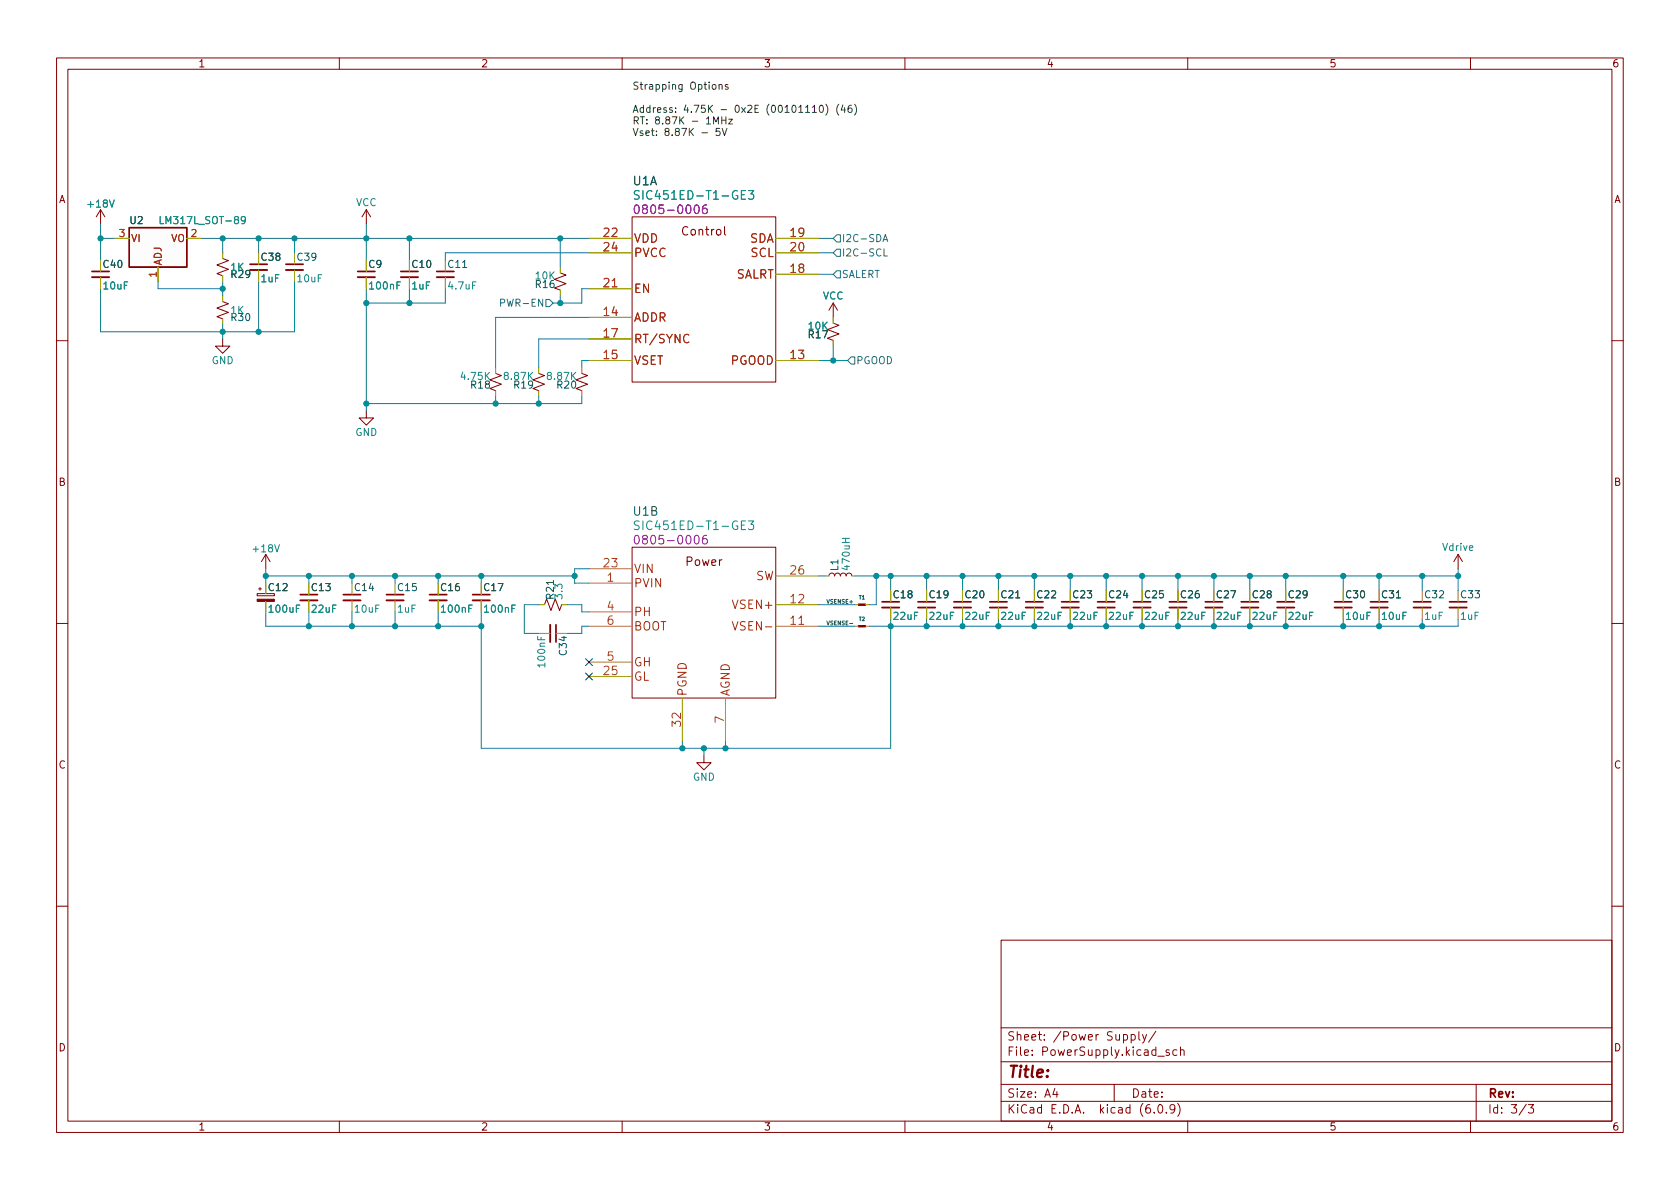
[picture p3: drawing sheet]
<svg xmlns="http://www.w3.org/2000/svg" width="297mm" height="210mm" viewBox="0 0 297 210" stroke-linecap="round" stroke-linejoin="round" font-family="sans-serif">
<g fill="none" stroke="#840000" stroke-width=".18">
<path d="M10 10.2h277v190.1h-277zM12 12.2h273v186.1h-273zM60 10.2v2M110 10.2v2M160 10.2v2M210 10.2v2M260 10.2v2M17.8 37.1l-.8 1.2M17.8 37.1v2.5M17.8 37.1l.7 1.2M64.8 37.1l-.8 1.2M64.8 37.1v2.5"/>
<path d="M64.8 37.1l.7 1.2M111.8 38.3h25.4v29.3h-25.4zM39.4 45.7l1 .4-2 .8 2 .7-2 .8 1 .4M39.4 59.9v1.3h1.2l-1.2 1.3-1.3-1.3h1.3M39.4 53.3l1 .4-2 .8 2 .7-2 .8 1 .4M99.1 48.3l1 .3-2.1 .8 2.1 .8-2.1 .7 1.1 .4M147.3 57.1l1 .4-2 .8 2 .7-2 .8 1 .4M147.3 53.6l-.7 1.3M147.3 53.6v2.5M147.3 53.6l.8 1.3M10 60.2h2M64.8 72.6v1.3h1.2l-1.2 1.3-1.3-1.3h1.3"/>
<path d="M87.6 66l1 .4-2 .8 2 .7-2 .8 1 .4M95.2 66l1.1 .4-2.1 .8 2.1 .7-2.1 .8 1 .4M102.9 66l1 .4-2 .8 2 .7-2 .8 1 .4M285 60.2h2M47 98l-.8 1.3M47 98v2.6M47 98l.8 1.3M111.8 96.8h25.4v26.6h-25.4zM257.8 98l-.8 1.3M257.8 98v2.6M257.8 98l.8 1.3M10 110.2h2"/>
<path d="M45.5 105h3v.4h-3zM45.7 104.1h.5M46 103.9v.5M96.3 106.9l.3-1 .8 2 .8-2 .7 2 .4-1M146.6 101.8l.1-.3 .4-.2 .3 .2 .2 .3 .1-.3 .3-.2 .4 .2 .2 .3 .2-.4h.4l.3 .1 .1 .3 .2-.3 .4-.2 .3 .2 .1 .3M285 110.2h2M124.5 133.6v1.3h1.2l-1.2 1.2-1.3-1.2h1.3M10 160.2h2M177 166.3h108v32h-108zM285 160.2h2M60 198.3v2M110 198.3v2"/>
<path d="M160 198.3v2M177 194.8h108M177 191.8h108M177 187.8h108M177 181.8h108M186.5 192.5l-.4 1h1M186.9 193v1M197 191.8v3M200 183l.4-.1 .3 .3v.4l-.1 .3h-.6M200 182.9v1.5M201.4 182.4v1.3l.2 .2M202 182.9l.4 1"/>
<path d="M202.7 182.9l-.5 1.4-.2 .1M204.1 196.7v.1M204.4 182.4l-1.3 1.9M204.7 186.8h1.2M204.9 195.4l.2-.1a.81 .81 0 0 1 .6 .7 .81 .81 0 0 1-.3 .8h-.2a.81 .81 0 0 1-.6-.6 .81 .81 0 0 1 .3-.8zM206.2 196.7v.1M206.7 185.7l-.3-.1-.3 .2 .1 .3 .5 .1v.4h-.6M207.7 196l-.3 .3h-.3l-.2-.3 .1-.6 .4-.1 .2 .2a.99 .99 0 0 1-.3 1.3h-.3M208.1 185.7l-.5-.1-.2 .3v.4l.1 .3h.6M208.2 195.1a1.72 1.72 0 0 1 0 2.3M208.7 185.8l.2-.2 .4 .1 .1 .9M208.7 185.1v1.5"/>
<path d="M210 198.3v2M260 198.3v2M261 191.8v6.5M269.9 195.3l-1.3 1.9M270.2 195.3h1l-.6 .6 .5 .1v.7l-.2 .1h-.5l-.2-.1"/>
</g>
<g fill="none" stroke="#840000" stroke-width=".33">
<path d="M16.3 49h3M44.2 47.7h3M50.5 47.7h3.1M63.2 49h3.1M70.9 49h3M77.2 49h3.1M53.1 106.2h3M60.7 106.2h3.1M68.3 106.2h3.1M75.9 106.2h3.1M83.6 106.2h3M97.3 110.5v3"/>
<path d="M156 107.4h3M162.3 107.4h3.1M168.7 107.4h3M175 107.4h3.1M181.4 107.4h3M187.7 107.4h3.1M194.1 107.4h3M200.4 107.4h3.1M206.8 107.4h3M213.1 107.4h3.1M219.5 107.4h3M225.8 107.4h3.1"/>
<path d="M236 107.4h3M242.3 107.4h3.1M249.9 107.4h3.1M256.3 107.4h3"/>
</g>
<g fill="none" stroke="#840000" stroke-width=".3">
<path d="M16.3 48h3M44.2 46.7h3M50.5 46.7h3.1M63.2 48h3.1M70.9 48h3M77.2 48h3.1M53.1 105.2h3M60.7 105.2h3.1M68.3 105.2h3.1M75.9 105.2h3.1M83.6 105.2h3M98.3 110.5v3"/>
<path d="M156 106.4h3M162.3 106.4h3.1M168.7 106.4h3M175 106.4h3.1M181.4 106.4h3M187.7 106.4h3.1M194.1 106.4h3M200.4 106.4h3.1M206.8 106.4h3M213.1 106.4h3.1M219.5 106.4h3M225.8 106.4h3.1"/>
<path d="M236 106.4h3M242.3 106.4h3.1M249.9 106.4h3.1M256.3 106.4h3"/>
</g>
<g fill="none" stroke="#a0a006" stroke-width=".18">
<path d="M17.8 46v2M17.8 49v2M20.3 42.2h2.6M27.9 47.2v2.6M33 42.2h2.6M39.4 44.7v1M39.4 48.8v1M39.4 52.3v1M39.4 56.4v1M45.7 44.7v2M45.7 47.7v2.1M52.1 44.7v2"/>
<path d="M52.1 47.7v2.1M64.8 49v2M72.4 46v2M72.4 49v2M78.7 46v2M78.7 49v2M99.1 47.2v1.1M99.1 51.3v1M104.1 56.1h7.7M104.1 59.9h7.7M104.1 42.2h7.7M104.1 44.7h7.7"/>
<path d="M104.1 51h7.7M137.2 48.5h7.6M137.2 42.2h7.6M137.2 44.7h7.6M147.3 56.1v1M87.6 65v1M87.6 69.1v1M95.2 65v1M95.2 69.1v1M102.9 65v1M102.9 69.1v1M104.1 63.7h7.7"/>
<path d="M137.2 63.7h7.6M147.3 60.2v1M47 103.1v1.9M47 106.3v1.9M54.6 103.1v2.1M54.6 106.2v2M62.2 103.1v2.1M62.2 106.2v2M69.8 103.1v2.1M69.8 106.2v2M77.5 103.1v2.1M77.5 106.2v2"/>
<path d="M85.1 103.1v2.1M85.1 106.2v2M95.2 112h2.1M95.2 106.9h1.1M99.3 106.9h1M104.1 103.1h7.7M104.1 110.7h7.7M104.1 100.6h7.7M104.1 119.6h7.7M104.1 108.2h7.7M104.1 117.1h7.7M137.2 101.8h7.6"/>
<path d="M137.2 106.9h7.6M137.2 110.7h7.6M146 101.8h.6M150.6 101.8h.5M151.1 106.9h.7M151.1 110.7h.7M153 106.9h.7M153 110.7h.7M157.5 104.4v2M157.5 107.4v2.1M163.8 104.4v2M163.8 107.4v2.1"/>
<path d="M170.2 104.4v2M170.2 107.4v2.1M176.5 104.4v2M176.5 107.4v2.1M182.9 104.4v2M182.9 107.4v2.1M189.2 104.4v2M189.2 107.4v2.1M195.6 104.4v2M195.6 107.4v2.1M201.9 104.4v2M201.9 107.4v2.1"/>
<path d="M208.3 104.4v2M208.3 107.4v2.1M214.6 104.4v2M214.6 107.4v2.1M221 104.4v2M221 107.4v2.1M227.3 104.4v2M227.3 107.4v2.1M237.5 104.4v2M237.5 107.4v2.1M243.8 104.4v2M243.8 107.4v2.1"/>
<path d="M251.5 104.4v2M251.5 107.4v2.1M257.8 104.4v2M257.8 107.4v2.1M120.6 123.4v7.7M128.3 123.4v7.7"/>
</g>
<path d="M128.1 40.1v1.3l.2 .2" fill="none" stroke="#840000" stroke-width=".19"/>
<path d="M28.3 38.3v1.3h.6M43.4 38.8l-.3 .3-.3-.1-.1-.2 .1-.5h.3l.2 .1a.84 .84 0 0 1-.3 1.2h-.2M113 33.8l-.6-.1-.3 .3 .2 .4 .6 .2v.5l-.2 .1h-.6M132.3 33.7h1l-.5 .6 .4 .1v.7l-.2 .1h-.5l-.2-.1M113 92.2l-.6-.1-.3 .3 .2 .4 .6 .3v.4l-.2 .1h-.6M132.3 92.1h1l-.5 .6 .4 .1v.7l-.2 .1h-.5l-.2-.1" fill="none" stroke="#128875" stroke-width=".18"/>
<path d="M112.3 36.4l.2-.2a.83 .83 0 0 1 .6 .7 .83 .83 0 0 1-.3 .8l-.1 .1a.82 .82 0 0 1-.4-1.4zM124.9 36.2a.6 .6 0 0 0-.7 .7v.6l.1 .2 .5 .1 .2-.2 .1-.5-.2-.2-.4-.1-.3 .3M112.3 94.8l.2-.1a.83 .83 0 0 1 .6 .6 .83 .83 0 0 1-.3 .8l-.1 .1a.82 .82 0 0 1-.4-1.4zM124.9 94.7a.6 .6 0 0 0-.7 .6v.6l.1 .2 .5 .1 .2-.2 .1-.5-.2-.2-.4-.1-.3 .3" fill="none" stroke="#840084" stroke-width=".18"/>
<g fill="#840000" stroke="#840000" stroke-width=".18">
<path d="M45.5 106h3v.3h-3z"/>
<path d="M151.8 110.6h1.2v.3h-1.2z"/>
<path d="M151.8 106.8h1.2v.3h-1.2z"/>
</g>
<path d="M129.5 109.9l.5 1.5 .5-1.5" fill="none" stroke="#b02c04" stroke-width=".18"/>
<path d="M22.9 40.3h10.1v6.9h-10.1z" fill="#fcfcfc" stroke="#fcfcfc" stroke-width=".18"/>
<path d="M22.9 40.3h10.1v6.9h-10.1z" fill="none" stroke="#840000" stroke-width=".25"/>
<path d="M88.5 53.6l.6-.1 .1-.2v-.3l-.7-.1v1.3M96.5 53h.7l.6 .6-.6 .6h-.7zM148 41.5h.6v1.3h-.6l-.7-.6zM148 44.1h.6v1.2h-.6l-.7-.6zM148 47.9h.6v1.2h-.6l-.7-.6zM156.1 42.7l.4-1.2 .5 1.2M156.2 42.4h.6M156.3 44v1.3h.6M150.5 63.1h.6v1.3h-.6l-.6-.7z" fill="none" stroke="#345372" stroke-width=".18"/>
<path d="M150.2 110.2h.6" fill="none" stroke="#2d4364" stroke-width=".18"/>
<g fill="none" stroke="#2c2c2c" stroke-width=".18">
<path d="M126 15l.4-.1 .2 .3v.3l-.2 .3-.4-.1-.1-.2zM127.1 15.1l.2-.2 .3 .1 .1 .8M127.1 14.9v.9M128.7 15l-.3-.1-.2 .2 .1 .2 .4 .1v.3h-.5M142.4 19.9h.8M143.6 19l.4-.4v1.3M143.6 19.9h.8M145 18.7l.2-.1a.68 .68 0 0 1 .4 .6 .68 .68 0 0 1-.4 .7l-.2-.1-.1-.4zM146 18.4a1.46 1.46 0 0 1 0 2M148.3 18.4a1.46 1.46 0 0 0 0 2M149 18.5l-.3 1h.8M149.3 19v.9"/>
<path d="M150.5 18.6l-.3 .1a.86 .86 0 0 0 0 1.2l.4-.1 .1-.5-.3-.2h-.2l-.3 .2M151.1 18.4a1.46 1.46 0 0 1 0 2M126.2 21.9v-1.2l.4 .9 .4-.9v1.2M127.3 22.7h-.6l-.1 .6 .2-.1h.4l.1 .2v.4l-.2 .2-.5-.2M127.6 20.7v1.2M127.6 21.3h.7M127.7 22.7l.4 1.3 .4-1.3M128.3 20.7v1.2M128.8 21.1h.7l-.7 .8h.7"/>
</g>
<g fill="none" stroke="#0a73a0" stroke-width=".18">
<path d="M17.8 39.6v6.4M64.8 39.6v6.4M17.8 42.2h2.5M27.9 49.8v1.2h11.5M35.6 42.2h68.5M39.4 42.2v2.5M39.4 49.8v2.5M39.4 57.4v2.5M45.7 42.2v2.5M45.7 49.8v8.9M52.1 49.8v8.9h-34.3v-7.7M52.1 42.2v2.5"/>
<path d="M64.8 51v21.6M72.4 42.2v3.8M72.4 51v2.6M78.7 51v2.6h-13.9M99.1 42.2v5M99.1 52.3v1.3M104.1 51h-1.2v2.6h-5.1M104.1 44.7h-25.4v1.3M104.1 56.1h-16.5v8.9M104.1 59.9h-8.9v5.1M144.8 42.2h2.5M144.8 44.7h2.5"/>
<path d="M144.8 48.5h2.5M87.6 70.1v1.3M95.2 70.1v1.3M102.9 70.1v1.3h-38.1M104.1 63.7h-1.2v1.3M144.8 63.7h5.1M147.3 61.2v2.5M47 101.8h54.6M47 108.2v2.5h38.1M47 100.6v2.5M54.6 101.8v1.3M54.6 108.2v2.5"/>
<path d="M62.2 101.8v1.3M62.2 108.2v2.5M69.8 101.8v1.3M69.8 108.2v2.5M77.5 101.8v1.3M77.5 108.2v2.5M85.1 108.2v24.1h72.4v-22.8M85.1 101.8v1.3M95.2 106.9h-2.5v5.1h2.5M100.3 106.9h2.6v1.3h1.2M104.1 110.7h-1.2v1.3h-2.6M104.1 100.6h-2.5v2.5h2.5"/>
<path d="M144.8 106.9h6.3M144.8 101.8h1.2M144.8 110.7h6.3M151.1 101.8h106.7M154.9 101.8v5.1h-1.2M157.5 101.8v2.6M163.8 101.8v2.6M163.8 109.5v1.2M170.2 101.8v2.6M170.2 109.5v1.2M176.5 101.8v2.6M176.5 109.5v1.2"/>
<path d="M182.9 101.8v2.6M182.9 109.5v1.2M189.2 101.8v2.6M189.2 109.5v1.2M195.6 101.8v2.6M195.6 109.5v1.2M201.9 101.8v2.6M201.9 109.5v1.2M208.3 101.8v2.6M208.3 109.5v1.2M214.6 101.8v2.6M214.6 109.5v1.2"/>
<path d="M221 101.8v2.6M221 109.5v1.2M227.3 101.8v2.6M227.3 109.5v1.2M237.5 101.8v2.6M237.5 109.5v1.2M243.8 101.8v2.6M243.8 109.5v1.2M251.5 101.8v2.6M251.5 109.5v1.2M257.8 109.5v1.2h-104.1M257.8 100.6v3.8"/>
<path d="M120.6 131.1v1.2M124.5 132.3v1.3M128.3 131.1v1.2"/>
</g>
<path d="M103.5 116.5l1.2 1.2M103.5 119l1.2 1.2M104.7 116.5l-1.2 1.2M104.7 119l-1.2 1.2" fill="none" stroke="#000084" stroke-width=".18"/>
<g fill="#028f99" stroke="#028f99" stroke-width=".18">
<circle cx="124.5" cy="132.3" r=".46"/>
<circle cx="128.3" cy="132.3" r=".46"/>
<circle cx="101.6" cy="101.8" r=".46"/>
<circle cx="120.6" cy="132.3" r=".46"/>
<circle cx="72.4" cy="42.2" r=".46"/>
<circle cx="64.8" cy="71.4" r=".46"/>
<circle cx="72.4" cy="53.6" r=".46"/>
<circle cx="45.7" cy="42.2" r=".46"/>
<circle cx="39.4" cy="58.7" r=".46"/>
<circle cx="39.4" cy="42.2" r=".46"/>
<circle cx="39.4" cy="51" r=".46"/>
<circle cx="17.8" cy="42.2" r=".46"/>
<circle cx="45.7" cy="58.7" r=".46"/>
<circle cx="64.8" cy="53.6" r=".46"/>
<circle cx="64.8" cy="42.2" r=".46"/>
<circle cx="52.1" cy="42.2" r=".46"/>
<circle cx="77.5" cy="101.8" r=".46"/>
<circle cx="85.1" cy="101.8" r=".46"/>
<circle cx="62.2" cy="110.7" r=".46"/>
<circle cx="54.6" cy="110.7" r=".46"/>
<circle cx="62.2" cy="101.8" r=".46"/>
<circle cx="69.8" cy="110.7" r=".46"/>
<circle cx="77.5" cy="110.7" r=".46"/>
<circle cx="85.1" cy="110.7" r=".46"/>
<circle cx="54.6" cy="101.8" r=".46"/>
<circle cx="47" cy="101.8" r=".46"/>
<circle cx="69.8" cy="101.8" r=".46"/>
<circle cx="95.2" cy="71.4" r=".46"/>
<circle cx="87.6" cy="71.4" r=".46"/>
<circle cx="99.1" cy="53.6" r=".46"/>
<circle cx="99.1" cy="42.2" r=".46"/>
<circle cx="201.9" cy="101.8" r=".46"/>
<circle cx="195.6" cy="101.8" r=".46"/>
<circle cx="227.3" cy="110.7" r=".46"/>
<circle cx="221" cy="110.7" r=".46"/>
<circle cx="214.6" cy="101.8" r=".46"/>
<circle cx="214.6" cy="110.7" r=".46"/>
<circle cx="208.3" cy="101.8" r=".46"/>
<circle cx="208.3" cy="110.7" r=".46"/>
<circle cx="221" cy="101.8" r=".46"/>
<circle cx="201.9" cy="110.7" r=".46"/>
<circle cx="195.6" cy="110.7" r=".46"/>
<circle cx="163.8" cy="101.8" r=".46"/>
<circle cx="157.5" cy="101.8" r=".46"/>
<circle cx="189.2" cy="110.7" r=".46"/>
<circle cx="182.9" cy="110.7" r=".46"/>
<circle cx="163.8" cy="110.7" r=".46"/>
<circle cx="170.2" cy="110.7" r=".46"/>
<circle cx="176.5" cy="110.7" r=".46"/>
<circle cx="189.2" cy="101.8" r=".46"/>
<circle cx="170.2" cy="101.8" r=".46"/>
<circle cx="243.8" cy="101.8" r=".46"/>
<circle cx="251.5" cy="110.7" r=".46"/>
<circle cx="237.5" cy="101.8" r=".46"/>
<circle cx="227.3" cy="101.8" r=".46"/>
<circle cx="257.8" cy="101.8" r=".46"/>
<circle cx="251.5" cy="101.8" r=".46"/>
<circle cx="237.5" cy="110.7" r=".46"/>
<circle cx="243.8" cy="110.7" r=".46"/>
<circle cx="182.9" cy="101.8" r=".46"/>
<circle cx="176.5" cy="101.8" r=".46"/>
<circle cx="147.3" cy="63.7" r=".46"/>
<circle cx="154.9" cy="101.8" r=".46"/>
<circle cx="157.5" cy="110.7" r=".46"/>
</g>
<text font-size="2.8" fill="#840000" x="178" y="190.6">Title:</text>
<g font-size="2.1" fill="#005550">
<text x="111.9" y="32.8">U1A</text>
<text x="112" y="91.2">U1B</text>
</g>
<g font-size="2.1" fill="#128875">
<text x="113.6" y="35.3">SIC451ED-T1-GE3</text>
<text x="113.6" y="93.7">SIC451ED-T1-GE3</text>
</g>
<g font-size="2.1" fill="#8c5a0a">
<text x="106.8" y="41.9">22</text>
<text x="139.8" y="41.9">19</text>
<text x="106.8" y="44.4">24</text>
<text x="139.8" y="44.4">20</text>
<text x="106.8" y="50.8">21</text>
<text x="139.8" y="48.3">18</text>
<text x="106.8" y="55.9">14</text>
<text x="106.8" y="59.7">17</text>
<text x="106.8" y="63.5">15</text>
<text x="139.8" y="63.5">13</text>
<text x="106.8" y="100.3">23</text>
<text x="139.8" y="101.6">26</text>
<text x="107.4" y="102.9">1</text>
<text x="107.4" y="107.9">4</text>
<text x="139.8" y="106.7">12</text>
<text x="107.4" y="110.5">6</text>
<text x="139.8" y="110.5">11</text>
<text x="106.8" y="119.4">25</text>
<text x="107.4" y="116.8">5</text>
<text x="120.4" y="128.4" transform="rotate(-90 120.4 128.4)">32</text>
<text x="128" y="127.8" transform="rotate(-90 128 127.8)">7</text>
</g>
<g font-size="2.1" fill="#840084">
<text x="113.5" y="37.8">0805-0006</text>
<text x="113.5" y="96.3">0805-0006</text>
</g>
<g font-size="2.1" fill="#840000">
<text x="120.7" y="41.6">Control</text>
<text x="121.3" y="100.1">Power</text>
<text x="178" y="184">Sheet: /Power Supply/</text>
<text x="178" y="186.7">File: PowerSupply.kicad_sch</text>
<text x="178" y="196.9">KiCad E.D.A. kicad (6.0.9)</text>
<text x="178" y="194.1">Size: A4</text>
<text x="200" y="194.1">Date:</text>
<text x="263" y="194.1">Rev:</text>
<text x="263" y="196.9">Id: 3/3</text>
</g>
<g font-size="2.1" fill="#b02c04">
<text x="112" y="42.9">VDD</text>
<text x="112" y="45.4">PVCC</text>
<text x="132.5" y="42.9">SDA</text>
<text x="132.7" y="45.4">SCL</text>
<text x="112" y="51.8">EN</text>
<text x="129.9" y="49.3">SALRT</text>
<text x="112" y="56.9">ADDR</text>
<text x="112" y="64.5">VSET</text>
<text x="112" y="60.7">RT/SYNC</text>
<text x="129.1" y="64.5">PGOOD</text>
<text x="112" y="101.3">VIN</text>
<text x="112" y="103.9">PVIN</text>
<text x="130" y="107.7">VSEN+</text>
<text x="133.5" y="102.6">SW</text>
<text x="112" y="108.9">PH</text>
<text x="112" y="111.5">BOOT</text>
<text x="130.5" y="111.5">VSEN-</text>
<text x="112" y="117.8">GH</text>
<text x="112" y="120.4">GL</text>
<text x="121.4" y="123.2" transform="rotate(-90 121.4 123.2)">PGND</text>
<text x="129" y="123.2" transform="rotate(-90 129 123.2)">AGND</text>
</g>
<g font-size="1.8" fill="#840000">
<text x="35" y="11.9">1</text>
<text x="85" y="11.9">2</text>
<text x="135" y="11.9">3</text>
<text x="185" y="11.9">4</text>
<text x="235" y="11.9">5</text>
<text x="285" y="11.9">6</text>
<text x="10.3" y="35.9">A</text>
<text x="285.3" y="35.9">A</text>
<text x="10.3" y="85.9">B</text>
<text x="285.3" y="85.9">B</text>
<text x="10.3" y="135.9">C</text>
<text x="285.3" y="135.9">C</text>
<text x="10.3" y="185.9">D</text>
<text x="285.3" y="185.9">D</text>
<text x="35" y="199.9">1</text>
<text x="85" y="199.9">2</text>
<text x="135" y="199.9">3</text>
<text x="185" y="199.9">4</text>
<text x="235" y="199.9">5</text>
<text x="285" y="199.9">6</text>
</g>
<g font-size="1.8" fill="#2c2c2c">
<text x="111.8" y="15.9">Strapping Options</text>
<text x="111.8" y="19.9">Address: 4.75K - 0x2E (00101110) (46)</text>
<text x="111.8" y="22">RT: 8.87K - 1MHz</text>
<text x="111.8" y="24">Vset: 8.87K - 5V</text>
</g>
<g font-size="1.8" fill="#128875">
<text x="15.7" y="36.7">+18V</text>
<text x="28.9" y="39.6">LM317L_SOT-89</text>
<text x="62.9" y="36.4">VCC</text>
<text x="40.8" y="47.9">1K</text>
<text x="18.4" y="51.2">10uF</text>
<text x="46.2" y="49.9">1uF</text>
<text x="52.7" y="49.9">10uF</text>
<text x="65.5" y="51.2">100nF</text>
<text x="72.9" y="51.2">1uF</text>
<text x="79.4" y="51.2">4.7uF</text>
<text x="94.8" y="49.4">10K</text>
<text x="145.5" y="53">VCC</text>
<text x="40.8" y="55.5">1K</text>
<text x="143" y="59.8">R17</text>
<text x="143" y="58.3">10K</text>
<text x="37.4" y="64.4">GND</text>
<text x="81.7" y="67.2">4.75K</text>
<text x="89.3" y="67.2">8.87K</text>
<text x="96.9" y="67.2">8.87K</text>
<text x="62.8" y="77.1">GND</text>
<text x="44.9" y="97.7">+18V</text>
<text x="150.2" y="100.6" transform="rotate(-90 150.2 100.6)">470uH</text>
<text x="255.1" y="97.4">Vdrive</text>
<text x="99.4" y="105.8" transform="rotate(-90 99.4 105.8)">3.3</text>
<text x="47.7" y="108.3">100uF</text>
<text x="55.2" y="108.3">22uF</text>
<text x="62.8" y="108.3">10uF</text>
<text x="70.3" y="108.3">1uF</text>
<text x="78.2" y="108.3">100nF</text>
<text x="85.8" y="108.3">100nF</text>
<text x="158.1" y="109.6">22uF</text>
<text x="164.4" y="109.6">22uF</text>
<text x="170.8" y="109.6">22uF</text>
<text x="177.1" y="109.6">22uF</text>
<text x="183.5" y="109.6">22uF</text>
<text x="189.8" y="109.6">22uF</text>
<text x="196.2" y="109.6">22uF</text>
<text x="202.5" y="109.6">22uF</text>
<text x="208.9" y="109.6">22uF</text>
<text x="215.2" y="109.6">22uF</text>
<text x="221.6" y="109.6">22uF</text>
<text x="227.9" y="109.6">22uF</text>
<text x="238.1" y="109.6">10uF</text>
<text x="244.4" y="109.6">10uF</text>
<text x="251.9" y="109.6">1uF</text>
<text x="258.3" y="109.6">1uF</text>
<text x="96.4" y="117.8" transform="rotate(-90 96.4 117.8)">100nF</text>
<text x="122.5" y="138">GND</text>
</g>
<g font-size="1.8" fill="#8c5a0a">
<text x="21.1" y="41.9">3</text>
<text x="33.8" y="41.9">2</text>
<text x="27.7" y="49" transform="rotate(-90 27.7 49)">1</text>
</g>
<g font-size="1.8" fill="#005550">
<text x="23" y="39.6">U2</text>
<text x="18.3" y="47.4">C40</text>
<text x="46.3" y="46.1">C38</text>
<text x="52.6" y="46.1">C39</text>
<text x="72.9" y="47.4">C10</text>
<text x="79.3" y="47.4">C11</text>
<text x="40.9" y="49.1">R29</text>
<text x="94.8" y="50.9">R16</text>
<text x="40.9" y="56.8">R30</text>
<text x="83.3" y="68.7">R18</text>
<text x="90.9" y="68.7">R19</text>
<text x="98.6" y="68.7">R20</text>
<text x="148.2" y="100.9" transform="rotate(-90 148.2 100.9)">L1</text>
<text x="47.5" y="104.5">C12</text>
<text x="55.2" y="104.5">C13</text>
<text x="62.8" y="104.5">C14</text>
<text x="70.4" y="104.5">C15</text>
<text x="78" y="104.5">C16</text>
<text x="85.6" y="104.5">C17</text>
<text x="97.9" y="105.9" transform="rotate(-90 97.9 105.9)">R21</text>
<text x="158" y="105.8">C18</text>
<text x="164.4" y="105.8">C19</text>
<text x="170.7" y="105.8">C20</text>
<text x="177.1" y="105.8">C21</text>
<text x="183.4" y="105.8">C22</text>
<text x="189.8" y="105.8">C23</text>
<text x="196.1" y="105.8">C24</text>
<text x="202.5" y="105.8">C25</text>
<text x="208.8" y="105.8">C26</text>
<text x="215.2" y="105.8">C27</text>
<text x="221.5" y="105.8">C28</text>
<text x="227.9" y="105.8">C29</text>
<text x="238" y="105.8">C30</text>
<text x="244.4" y="105.8">C31</text>
<text x="252" y="105.8">C32</text>
<text x="258.4" y="105.8">C33</text>
<text x="100.2" y="115.8" transform="rotate(-90 100.2 115.8)">C34</text>
</g>
<g font-size="1.8" fill="#b02c04">
<text x="23.1" y="42.8">VI</text>
<text x="28.6" y="47" transform="rotate(-90 28.6 47)">ADJ</text>
<text x="30.2" y="42.8">VO</text>
</g>
<text font-size="1.8" fill="#a0a006" x="65.2" y="47.4">C9</text>
<g font-size="1.8" fill="#345372">
<text x="148.8" y="42.8">I2C-SDA</text>
<text x="148.8" y="45.3">I2C-SCL</text>
<text x="148.8" y="49.1">SALERT</text>
<text x="89.2" y="54.2">PWR-EN</text>
<text x="151.3" y="64.4">PGOOD</text>
</g>
<g font-size="1" fill="#2d4364">
<text x="146" y="106.7">VSENSE+</text>
<text x="146" y="110.5">VSENSE-</text>
</g>
<g font-size=".9" fill="#005550">
<text x="151.9" y="106">T1</text>
<text x="151.9" y="109.8">T2</text>
</g>
</svg>
